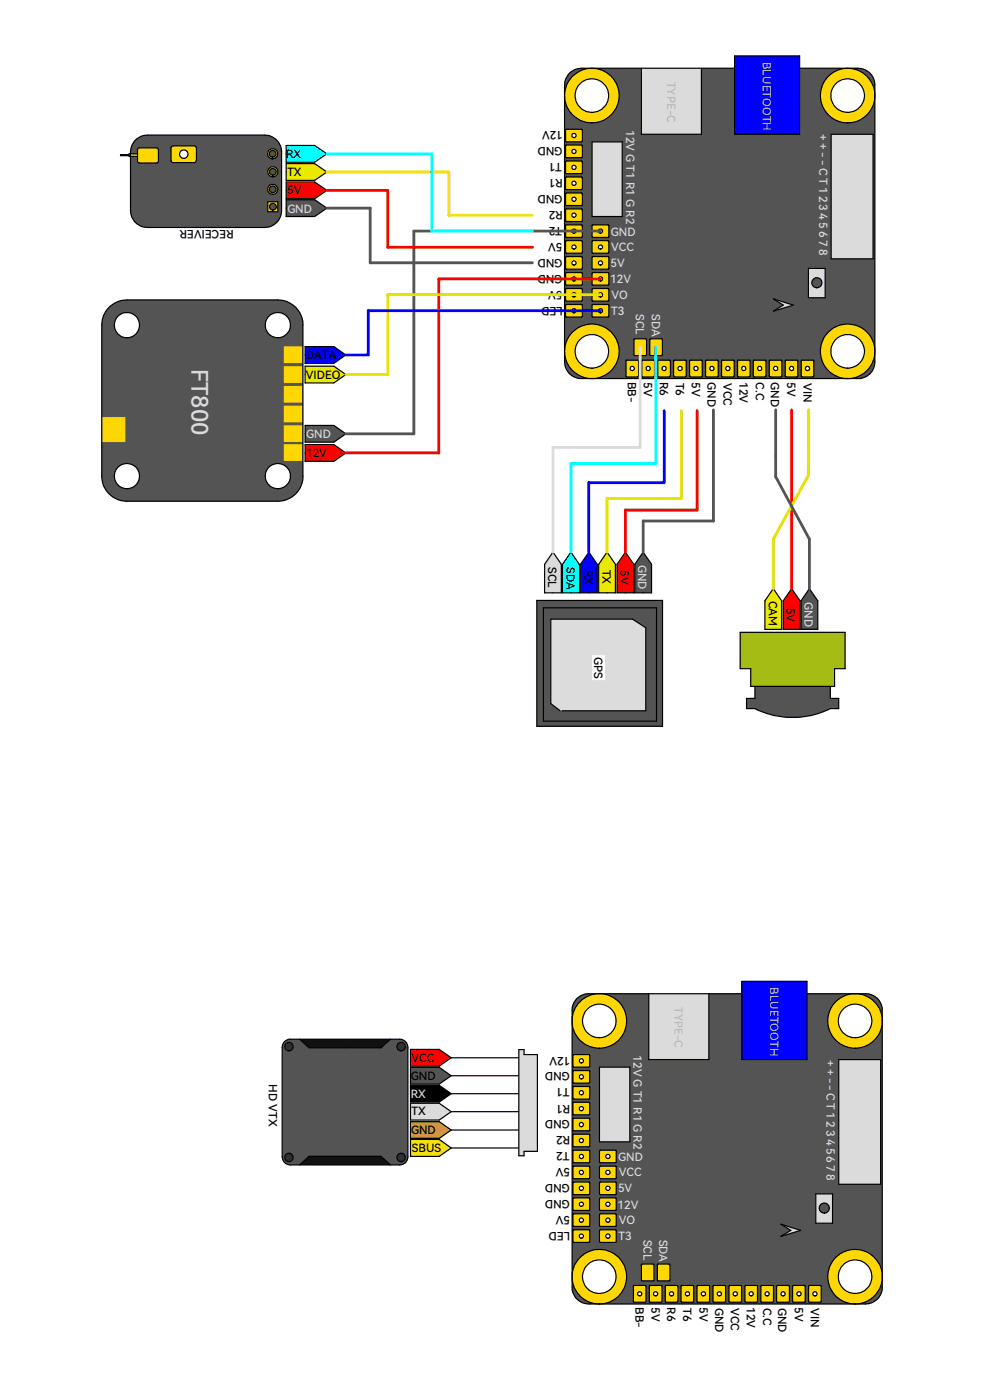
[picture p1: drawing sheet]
<svg xmlns="http://www.w3.org/2000/svg" width="210mm" height="297mm" viewBox="0 0 210 297" stroke-linecap="round" stroke-linejoin="round" font-family="sans-serif">
<path d="M119.8 20.3a5.8 5.8 0 0 0 11.5 0 5.8 5.8 0 0 0-11.5 0zM122 20.3a3.6 3.6 0 0 1 7.1 0 3.6 3.6 0 0 1-7.1 0zM119.8 74.5a5.8 5.8 0 0 0 11.5 0 5.8 5.8 0 0 0-11.5 0zM122 74.5a3.6 3.6 0 0 1 7.1 0 3.6 3.6 0 0 1-7.1 0zM174 74.5a5.8 5.8 0 0 0 11.6 0 5.8 5.8 0 0 0-11.6 0zM176.3 74.5a3.6 3.6 0 0 1 7.1 0 3.6 3.6 0 0 1-7.1 0zM174 20.3a5.8 5.8 0 0 0 11.6 0 5.8 5.8 0 0 0-11.6 0zM176.3 20.3a3.6 3.6 0 0 1 7.1 0 3.6 3.6 0 0 1-7.1 0zM120.1 34.2l-.1 .1v2.5h3.5v-2.5l-.1-.1zM121.3 35.5a.45 .45 0 0 1 .9 0 .45 .45 0 0 1-.9 0zM159.9 76.5v3.4h2.5l.1-3.4zM160.7 78.2a.45 .45 0 0 1 .9 0 .45 .45 0 0 1-.9 0zM134.6 71.9l-.1 3.5h2.5l.2-.1-.1-3.3zM138 71.9l-.2 .2 .1 3.3h2.6v-3.4zM120 27.5l.1 2.6h3.3l.1-.1-.1-2.6zM121.3 28.8a.46 .46 0 0 1 .9 0 .46 .46 0 0 1-.9 0zM120 58v2.4l.1 .1h3.3l.1-.1v-2.4l-.1-.2h-3.3zM121.3 59.2a.45 .45 0 0 1 .9 0 .45 .45 0 0 1-.9 0zM120 30.9l.1 2.5h3.4l-.1-2.6zM121.3 32.1a.45 .45 0 0 1 .9 0 .45 .45 0 0 1-.9 0zM125.6 61.3v2.5l.1 .1h3.3l.2-.1v-2.5l-.2-.1zM126.9 62.5a.45 .45 0 0 1 .9 0 .45 .45 0 0 1-.9 0zM120 61.3v2.5l.1 .1h3.3l.1-.1v-2.5l-.1-.1zM121.3 62.5a.45 .45 0 0 1 .9 0 .45 .45 0 0 1-.9 0zM120 37.7v2.4l.1 .1h3.3l.1-.1v-2.4l-.1-.2h-3.3zM121.3 38.9a.45 .45 0 0 1 .9 0 .45 .45 0 0 1-.9 0zM125.6 64.7v2.4l.1 .2h3.3l.2-.2v-2.4l-.2-.1zM126.9 65.9a.46 .46 0 0 1 .9 0 .46 .46 0 0 1-.9 0zM120 41v2.5l.1 .1h3.3l.1-.1v-2.4l-.1-.2zM121.3 42.3a.45 .45 0 0 1 .9 0 .45 .45 0 0 1-.9 0zM120 64.7v2.4l.1 .2h3.3l.1-.2v-2.4l-.1-.1zM121.3 65.9a.46 .46 0 0 1 .9 0 .46 .46 0 0 1-.9 0zM120 44.4v2.5l.1 .1h3.3l.1-.1v-2.5zM121.3 45.6a.46 .46 0 0 1 .9 0 .46 .46 0 0 1-.9 0zM125.6 47.8l.1 2.5 3.3 .1 .2-.2-.1-2.5zM126.9 49a.46 .46 0 0 1 .9 0 .46 .46 0 0 1-.9 0zM120 47.8l.1 2.5 3.3 .1 .1-.2-.1-2.5zM121.3 49a.46 .46 0 0 1 .9 0 .46 .46 0 0 1-.9 0zM125.7 51.1v2.6l3.5-.1-.1-2.5zM126.9 52.4a.45 .45 0 0 1 .9 0 .45 .45 0 0 1-.9 0zM120.1 51.1v2.6l3.4-.1-.1-2.5zM121.3 52.4a.45 .45 0 0 1 .9 0 .45 .45 0 0 1-.9 0zM125.7 54.4l-.1 .2 .1 2.5h3.4l.1-2.5-.2-.2zM126.9 55.8a.45 .45 0 0 1 .9 0 .45 .45 0 0 1-.9 0zM120.1 54.4l-.1 .2 .1 2.5h3.4v-2.5l-.1-.2zM121.3 55.8a.45 .45 0 0 1 .9 0 .45 .45 0 0 1-.9 0zM125.6 58v2.4l.1 .1h3.3l.2-.1v-2.4l-.2-.2h-3.3zM126.9 59.2a.45 .45 0 0 1 .9 0 .45 .45 0 0 1-.9 0zM136.2 76.5v3.4h2.6v-3.4zM137.1 78.2a.45 .45 0 0 1 .8 0 .45 .45 0 0 1-.8 0zM149.7 76.5v3.3l.2 .2 2.4-.1 .1-3.4zM150.6 78.2a.45 .45 0 0 1 .9 0 .45 .45 0 0 1-.9 0zM146.3 76.5v3.3l.2 .2 2.4-.1 .1-3.4zM147.2 78.2a.45 .45 0 0 1 .9 0 .45 .45 0 0 1-.9 0zM170.1 76.4l-.1 3.4 .1 .2 2.5-.1v-3.4zM170.9 78.2a.43 .43 0 0 1 .8 0 .43 .43 0 0 1-.8 0zM163.3 76.4l-.1 3.4 .2 .2 2.4-.1v-3.5zM164.1 78.2a.45 .45 0 0 1 .9 0 .45 .45 0 0 1-.9 0zM156.5 76.5v3.4h2.5l.1-3.4zM157.3 78.2a.45 .45 0 0 1 .9 0 .45 .45 0 0 1-.9 0zM143 76.4l-.1 3.4 .2 .2 2.4-.1 .1-3.4zM143.8 78.2a.45 .45 0 0 1 .9 0 .45 .45 0 0 1-.9 0zM139.6 76.4v3.5h2.6v-3.4zM140.4 78.2a.45 .45 0 0 1 .9 0 .45 .45 0 0 1-.9 0zM132.8 76.4v3.5h2.6v-3.4zM133.7 78.2a.45 .45 0 0 1 .9 0 .45 .45 0 0 1-.9 0zM166.7 76.4l-.1 3.4 .2 .2 2.4-.1v-3.4zM167.5 78.2a.45 .45 0 0 1 .9 0 .45 .45 0 0 1-.9 0zM153.1 76.4v3.5h2.6v-3.4zM154 78.2a.43 .43 0 0 1 .8 0 .43 .43 0 0 1-.8 0z" fill-rule="evenodd" fill="#ffd700"/>
<path d="M179.8 14.5a5.8 5.8 0 0 1 5.8 5.8v-2.3a3.5 3.5 0 0 0-3.6-3.5zM179.8 80.3h2.2a3.5 3.5 0 0 0 3.6-3.5v-2.3a5.7 5.7 0 0 1-5.8 5.8zM119.8 74.5v2.3a3.5 3.5 0 0 0 3.5 3.5h2.3a5.8 5.8 0 0 1-5.8-5.8zM120.9 15.5l-.5 .5a3.3 3.3 0 0 0-.6 2v56.5a5.8 5.8 0 0 1 5.7-5.8 5.8 5.8 0 0 1 5.8 5.8 5.8 5.8 0 0 1-5.7 5.8h54.2a5.8 5.8 0 0 1-5.7-5.8 5.8 5.8 0 0 1 5.7-5.7 5.8 5.8 0 0 1 5.8 5.7v-54.2a5.8 5.8 0 0 1-5.8 5.7 5.8 5.8 0 0 1-5.8-5.8 5.8 5.8 0 0 1 5.8-5.7h-10.2v14h-13.8v-14h-7v14h-12.7v-14h-13a3.2 3.2 0 0 0-2.2 1zM119.8 20.3a5.8 5.8 0 0 1 11.5 0 5.8 5.8 0 0 1-11.5 0zM120 27.5l3.4-.1 .1 2.6-.1 .1h-3.3zM120 30.9l.1-.1h3.3l.1 2.6h-3.4zM125.6 30.1h6.4v15.8h-6.4zM120 34.3l.1-.1h3.3l.1 .1v2.5h-3.5zM176.3 28.5h8.9v26.4h-8.9zM120 37.7l.1-.2h3.3l.1 .2v2.4l-.1 .1h-3.3l-.1-.1zM120 41.1l.1-.2h3.3l.1 .2v2.4l-.1 .1h-3.3l-.1-.1zM120 44.4h3.5v2.5l-.1 .1h-3.3l-.1-.1zM120 47.8l3.4-.1 .1 2.5-.1 .2-3.3-.1zM125.6 47.8l3.5-.1 .1 2.5-.2 .2-3.3-.1zM120 51.2l.1-.1h3.3l.1 2.5-3.4 .1zM125.6 51.2l.2-.1h3.3l.1 2.5-3.5 .1zM120 54.6l.1-.2h3.3l.1 .2v2.5h-3.4zM125.6 54.6l.1-.2h3.3l.2 .2-.1 2.5h-3.4zM120 58l.1-.2h3.3l.1 .2v2.4l-.1 .1h-3.3l-.1-.1zM125.6 58l.1-.2h3.3l.2 .2v2.4l-.2 .1h-3.3l-.1-.1zM171.5 56.9h3.5v6.3h-3.5zM120 61.3l.1-.1h3.3l.1 .1v2.5l-.1 .1h-3.3l-.1-.1zM125.6 61.3l.1-.1h3.3l.2 .1v2.5l-.2 .1h-3.3l-.1-.1zM164.1 63.4l4.2 1.3-4.2 1.3 2.1-1.3zM120 64.7l.1-.1h3.3l.1 .1v2.4l-.1 .2h-3.3l-.1-.2zM125.6 64.7l.1-.1h3.3l.2 .1v2.4l-.2 .2h-3.3l-.1-.2zM134.5 72h2.6l.1 3.3-.2 .1h-2.5zM137.9 72h2.6v3.4h-2.6zM146.3 76.5h2.7l-.1 3.4-2.4 .1-.2-.2zM170.1 76.4l2.5 .1v3.4l-2.5 .1-.1-.2zM132.8 76.4l2.6 .1v3.4h-2.6zM159.9 76.5h2.6l-.1 3.4h-2.5zM153.1 76.4l2.6 .1v3.4h-2.6zM163.2 76.5l2.6-.1v3.5l-2.4 .1-.2-.2zM136.2 76.5h2.6v3.4h-2.6zM139.6 76.4l2.6 .1v3.4h-2.6zM166.6 76.5h2.6v3.4l-2.4 .1-.2-.2zM143 76.4l2.6 .1-.1 3.4-2.4 .1-.2-.2zM149.7 76.5h2.7l-.1 3.4-2.4 .1-.2-.2zM156.5 76.5h2.6l-.1 3.4h-2.5z" fill-rule="evenodd" fill="#545454"/>
<path d="M119.8 18v58.8M185.6 18v58.8M123.3 80.3h58.7" fill="none" stroke="#000" stroke-width=".25"/>
<path d="M176.3 28.5v26.4h8.9v-26.4zM136.1 14.5v14h12.7v-14zM125.6 30.1v15.8h6.4v-15.8zM171.5 56.9v6.3h3.5v-6.3zM172.2 60a1.1 1.1 0 0 1 2.2 0 1.1 1.1 0 0 1-2.2 0zM164.1 63.4l2.1 1.3-2.1 1.3 4.2-1.3z" fill-rule="evenodd" fill="#dbdbdb"/>
<g fill="none" stroke="#000" stroke-width=".25">
<path d="M155.8 14.5h-32.5a3.6 3.6 0 0 0-3.5 3.5M169.6 14.5h12.4a3.5 3.5 0 0 1 3.6 3.5M176.3 28.5h8.9v26.4h-8.9zM171.5 56.9h3.5v6.3h-3.5zM119.8 76.8a3.5 3.5 0 0 0 3.5 3.5M185.6 76.8a3.5 3.5 0 0 1-3.6 3.5"/>
<circle cx="125.6" cy="20.3" r="3.6"/>
<circle cx="125.6" cy="20.3" r="5.8"/>
<circle cx="179.8" cy="20.3" r="5.8"/>
<circle cx="179.8" cy="20.3" r="3.6"/>
<circle cx="125.6" cy="74.5" r="3.6"/>
<circle cx="125.6" cy="74.5" r="5.8"/>
<circle cx="179.8" cy="74.5" r="5.8"/>
<circle cx="179.8" cy="74.6" r="3.6"/>
</g>
<circle cx="173.3" cy="60" r="1.07" fill="#545454"/>
<circle cx="173.3" cy="60" r="1.06" fill="none" stroke="#000" stroke-width=".25"/>
<path d="M155.8 11.9h13.8v16.6h-13.8z" fill-rule="evenodd" fill="#00f"/>
<g fill="none" stroke="#000" stroke-width=".25">
<path d="M136.1 14.5v14h12.7v-14M155.8 11.9h13.8v16.6h-13.8zM120 27.5l3.4-.1 .1 2.6-.1 .1h-3.3zM120 30.9l.1-.1h3.3l.1 2.6h-3.4zM120 34.3l.1-.1h3.3l.1 .1v2.5h-3.5zM120 37.7l.1-.2h3.3l.1 .2v2.4l-.1 .1h-3.3l-.1-.1zM125.6 30.1h6.4v15.8h-6.4zM120 41.1l.1-.2h3.3l.1 .2v2.4l-.1 .1h-3.3l-.1-.1zM120 47.8l3.4-.1 .1 2.5-.1 .2-3.3-.1zM120 51.2l.1-.1h3.3l.1 2.5-3.4 .1zM120 54.6l.1-.2h3.3l.1 .2v2.5h-3.4zM120 58l.1-.2h3.3l.1 .2v2.4l-.1 .1h-3.3l-.1-.1z"/>
<path d="M120 44.4h3.5v2.5l-.1 .1h-3.3l-.1-.1zM125.6 47.8l3.5-.1 .1 2.5-.2 .2-3.3-.1zM125.6 51.2l.2-.1h3.3l.1 2.5-3.5 .1zM125.6 54.6l.1-.2h3.3l.2 .2-.1 2.5h-3.4zM125.6 58l.1-.2h3.3l.2 .2v2.4l-.2 .1h-3.3l-.1-.1zM120 61.3l.1-.1h3.3l.1 .1v2.5l-.1 .1h-3.3l-.1-.1zM120 64.7l.1-.1h3.3l.1 .1v2.4l-.1 .2h-3.3l-.1-.2zM125.6 61.3l.1-.1h3.3l.2 .1v2.5l-.2 .1h-3.3l-.1-.1zM125.6 64.7l.1-.1h3.3l.2 .1v2.4l-.2 .2h-3.3l-.1-.2zM132.8 76.4l2.6 .1v3.4h-2.6zM134.5 72h2.6l.1 3.3-.2 .1h-2.5zM136.2 76.5h2.6v3.4h-2.6z"/>
<path d="M137.9 72h2.6v3.4h-2.6zM139.6 76.4l2.6 .1v3.4h-2.6zM143 76.4l2.6 .1-.1 3.4-2.4 .1-.2-.2zM146.3 76.5h2.7l-.1 3.4-2.4 .1-.2-.2zM149.7 76.5h2.7l-.1 3.4-2.4 .1-.2-.2zM153.1 76.4l2.6 .1v3.4h-2.6zM156.5 76.5h2.6l-.1 3.4h-2.5zM159.9 76.5h2.6l-.1 3.4h-2.5zM163.2 76.5l2.6-.1v3.5l-2.4 .1-.2-.2zM164.1 63.4l4.2 1.3-4.2 1.3 2.1-1.3zM166.6 76.5h2.6v3.4l-2.4 .1-.2-.2zM170.1 76.4l2.5 .1v3.4l-2.5 .1-.1-.2z"/>
<circle cx="121.8" cy="32.1" r=".43"/>
<circle cx="121.8" cy="35.5" r=".45"/>
<circle cx="121.8" cy="28.8" r=".45"/>
<circle cx="121.8" cy="38.9" r=".45"/>
<circle cx="121.8" cy="49" r=".45"/>
<circle cx="121.8" cy="59.2" r=".45"/>
<circle cx="121.8" cy="52.4" r=".43"/>
<circle cx="121.8" cy="55.8" r=".43"/>
<circle cx="121.8" cy="42.3" r=".45"/>
<circle cx="121.8" cy="45.7" r=".45"/>
<circle cx="127.4" cy="55.8" r=".43"/>
<circle cx="127.4" cy="49" r=".45"/>
<circle cx="127.4" cy="59.2" r=".45"/>
<circle cx="127.4" cy="52.4" r=".43"/>
<circle cx="121.8" cy="62.5" r=".45"/>
<circle cx="121.8" cy="65.9" r=".45"/>
<circle cx="127.4" cy="62.5" r=".45"/>
<circle cx="127.4" cy="65.9" r=".45"/>
<circle cx="134.1" cy="78.2" r=".45"/>
<circle cx="137.5" cy="78.2" r=".45"/>
<circle cx="140.9" cy="78.2" r=".45"/>
<circle cx="144.3" cy="78.2" r=".45"/>
<circle cx="147.6" cy="78.2" r=".46"/>
<circle cx="151" cy="78.2" r=".45"/>
<circle cx="154.4" cy="78.2" r=".45"/>
<circle cx="157.8" cy="78.2" r=".45"/>
<circle cx="161.2" cy="78.2" r=".45"/>
<circle cx="164.5" cy="78.2" r=".45"/>
<circle cx="167.9" cy="78.2" r=".45"/>
<circle cx="171.3" cy="78.2" r=".46"/>
</g>
<path d="M160.1 145.6h16v2.6h1.8v2.1h-1.8a18.1 18.1 0 0 1-16 0h-1.7v-2.1h1.7z" fill-rule="evenodd" fill="#545454"/>
<path d="M176.1 145.6v2.6h1.8v2.1h-1.8a18.1 18.1 0 0 1-16 0h-1.7" fill="none" stroke="#000" stroke-width=".25"/>
<path d="M157 134.2h22.3v7.7h-2.3v3.7h-17.7v-3.7h-2.3z" fill-rule="evenodd" fill="#a4bc13"/>
<path d="M157 134.2h22.3v7.7h-2.3v3.7h-17.7v-3.7h-2.3zM160.1 145.6v2.6h-1.7v2.1" fill="none" stroke="#000" stroke-width=".25"/>
<path d="M23.2 65.2l-.6 .7-.6 1-.4 1.8v32.3a5.3 5.3 0 0 0 5.3 5.3h32a5.3 5.3 0 0 0 5.4-5.3v-32a5.3 5.3 0 0 0-5.4-5.4l-32.6 .1a5.4 5.4 0 0 0-3.1 1.5zM56.3 69a2.67 2.67 0 0 1 5.3 0 2.67 2.67 0 0 1-5.3 0zM24.3 69a2.67 2.67 0 0 1 5.3 0 2.67 2.67 0 0 1-5.3 0zM56.3 101a2.67 2.67 0 0 1 5.3 0 2.67 2.67 0 0 1-5.3 0zM24.3 101a2.67 2.67 0 0 1 5.3 0 2.67 2.67 0 0 1-5.3 0z" fill-rule="evenodd" fill="#545454"/>
<path d="M64.3 69v32M26.9 106.3h32" fill="none" stroke="#000" stroke-width=".25"/>
<path d="M21.6 88.5v5.3h5v-5.3zM60.2 94.2v3.6h3.9v-3.6zM60.2 90.2v3.6h3.9v-3.6zM60.2 86v3.6h3.9v-3.6zM60.2 81.9v3.5h3.9v-3.5zM60.2 77.7v3.5h3.9v-3.5zM60.2 73.5v3.5h3.9v-3.5z" fill-rule="evenodd" fill="#ffd700"/>
<g fill="none" stroke="#000" stroke-width=".25">
<path d="M64.3 69a5.3 5.3 0 0 0-5.4-5.4h-32a5.3 5.3 0 0 0-5.3 5.4v32a5.3 5.3 0 0 0 5.3 5.3M64.3 101a5.3 5.3 0 0 1-5.4 5.3"/>
<circle cx="26.9" cy="69" r="2.67"/>
<circle cx="59" cy="69" r="2.67"/>
<circle cx="26.9" cy="101" r="2.67"/>
<circle cx="59" cy="101" r="2.67"/>
</g>
<path d="M28.8 29.6l-.4 .6a4.2 4.2 0 0 0-.7 2.4h1.5v-.9l.3-.3h3.7l.3 .1 .1 .3v2.3l-.1 .4-.3 .1h-3.7l-.3-.3v-1.1h-1.5v11.5a3.6 3.6 0 0 0 3.6 3.6h24.9a3.6 3.6 0 0 0 3.5-3.6v-12.5a3.6 3.6 0 0 0-3.5-3.5h-25.2a3.2 3.2 0 0 0-2.2 .9zM56.8 32.6a1.07 1.07 0 0 1 2.1 0 1.07 1.07 0 0 1-2.1 0zM36.3 31.2l.4-.3 4.7 .1 .3 .4-.1 2.9-.3 .2-4.8-.1-.2-.4zM56.8 36.4a1.1 1.1 0 0 1 2.2 0 1.1 1.1 0 0 1-2.2 0zM56.8 40.2a1.07 1.07 0 0 1 2.1 0 1.07 1.07 0 0 1-2.1 0zM56.8 42.8h2.1v2.1h-2.1z" fill-rule="evenodd" fill="#545454"/>
<path d="M59.7 32.2v12.5M31.3 48.3h24.9" fill="none" stroke="#000" stroke-width=".25"/>
<path d="M36.5 31l-.2 .4v2.6l.2 .4 4.8 .1 .3-.2 .1-2.9-.3-.4zM38.1 32.7a.9 .9 0 0 1 1.8 0 .9 .9 0 0 1-1.8 0zM27.4 32.6v.6h1.8v1.1l.3 .3h3.7l.4-.3v-2.5l-.1-.3-.3-.1h-3.7l-.3 .3v.9zM56.8 42.8v2.1h2.1v-2.1zM57.2 43.9a.72 .72 0 0 1 1.4 0 .72 .72 0 0 1-1.4 0zM56.8 36.4a1.07 1.07 0 0 0 2.1 0 1.07 1.07 0 0 0-2.1 0zM57.2 36.4a.72 .72 0 0 1 1.4 0 .72 .72 0 0 1-1.4 0zM56.8 32.6a1.07 1.07 0 0 0 2.1 0 1.07 1.07 0 0 0-2.1 0zM57.1 32.6a.71 .71 0 0 1 1.4 0 .71 .71 0 0 1-1.4 0zM56.8 40.2a1.08 1.08 0 0 0 2.1 0 1.08 1.08 0 0 0-2.1 0zM57.1 40.2a.75 .75 0 0 1 1.5 0 .75 .75 0 0 1-1.5 0z" fill-rule="evenodd" fill="#ffd700"/>
<path d="M59.7 32.2a3.6 3.6 0 0 0-3.5-3.5h-24.9a3.6 3.6 0 0 0-3.6 3.5v12.5a3.6 3.6 0 0 0 3.6 3.6M59.7 44.7a3.6 3.6 0 0 1-3.5 3.6" fill="none" stroke="#000" stroke-width=".25"/>
<path d="M57.1 32.6a.7 .7 0 0 0 1.4 0 .7 .7 0 0 0-1.4 0zM57.1 40.2a.75 .75 0 0 0 1.5 0 .75 .75 0 0 0-1.5 0zM57.2 36.5a.71 .71 0 0 0 1.4 0 .71 .71 0 0 0-1.4 0zM57.2 43.9a.71 .71 0 0 0 1.4 0 .71 .71 0 0 0-1.4 0zM25.6 32.8v.2h1.8v-.2z" fill-rule="evenodd" fill="#545454"/>
<g fill="none" stroke="#000" stroke-width=".25">
<path d="M27.4 32.8h-1.8v.2h1.8M29.2 32.6h-1.8v.6h1.8M29.2 31.6l.3-.2h3.7l.3 .1 .1 .3v2.3l-.1 .4-.3 .1-3.9-.1-.1-.2zM36.3 31.2l.4-.3 4.7 .1 .3 .4-.1 2.9-.3 .2-4.8-.1-.2-.4zM56.8 42.8h2.1v2.1h-2.1z"/>
<circle cx="39" cy="32.7" r=".89"/>
<circle cx="57.8" cy="32.6" r=".69"/>
<circle cx="57.8" cy="32.6" r="1.08"/>
<circle cx="57.9" cy="36.4" r="1.08"/>
<circle cx="57.9" cy="36.4" r=".72"/>
<circle cx="57.9" cy="40.2" r="1.06"/>
<circle cx="57.9" cy="40.2" r=".71"/>
<circle cx="57.9" cy="43.9" r=".72"/>
</g>
<path d="M121.4 216.6a5.8 5.8 0 0 0 11.5 0 5.8 5.8 0 0 0-11.5 0zM123.6 216.6a3.5 3.5 0 0 1 7.1 0 3.5 3.5 0 0 1-7.1 0zM121.4 270.8a5.8 5.8 0 0 0 11.5 0 5.8 5.8 0 0 0-11.5 0zM123.6 270.8a3.6 3.6 0 0 1 7.1 0 3.6 3.6 0 0 1-7.1 0zM175.6 270.9a5.8 5.8 0 0 0 11.6 0 5.8 5.8 0 0 0-11.6 0zM177.8 270.8a3.6 3.6 0 0 1 7.2 0 3.6 3.6 0 0 1-7.2 0zM175.6 216.6a5.8 5.8 0 0 0 11.6 0 5.8 5.8 0 0 0-11.6 0zM177.8 216.6a3.6 3.6 0 0 1 7.1 0 3.6 3.6 0 0 1-7.1 0zM121.6 230.5v2.6h3.5v-2.6zM122.9 231.8a.45 .45 0 0 1 .9 0 .45 .45 0 0 1-.9 0zM161.5 272.8l-.1 3.4 2.6 .1 .1-.2-.1-3.3zM162.3 274.5a.45 .45 0 0 1 .9 0 .45 .45 0 0 1-.9 0zM136.1 268.2v3.5h2.5l.1-.1v-3.3l-.1-.1zM139.5 268.2l-.1 3.5h2.6l.1-.1v-3.3zM121.7 223.7l-.2 .2v2.3l.2 .2 3.4-.1-.1-2.6zM122.9 225.1a.45 .45 0 0 1 .9 0 .45 .45 0 0 1-.9 0zM121.6 254.2v2.6h3.5v-2.6zM122.9 255.5a.45 .45 0 0 1 .9 0 .45 .45 0 0 1-.9 0zM121.6 227.2l-.1 2.4 .2 .2 3.4-.1v-2.6zM122.9 228.4a.45 .45 0 0 1 .9 0 .45 .45 0 0 1-.9 0zM127.2 257.6l.1 2.6 3.4-.1v-2.5zM128.5 258.9a.45 .45 0 0 1 .9 0 .45 .45 0 0 1-.9 0zM121.6 257.6v2.6l3.5-.1-.1-2.6zM122.9 258.9a.45 .45 0 0 1 .9 0 .45 .45 0 0 1-.9 0zM121.6 233.9v2.6h3.5v-2.6zM122.9 235.2a.45 .45 0 0 1 .9 0 .45 .45 0 0 1-.9 0zM127.3 260.9l-.1 2.5 .1 .2 3.4-.1v-2.6zM128.5 262.2a.45 .45 0 0 1 .9 0 .45 .45 0 0 1-.9 0zM121.6 237.3v2.6h3.5l-.1-2.7zM122.9 238.6a.45 .45 0 0 1 .9 0 .45 .45 0 0 1-.9 0zM121.6 260.9l-.1 2.5 .2 .2 3.4-.1-.1-2.6zM122.9 262.2a.45 .45 0 0 1 .9 0 .45 .45 0 0 1-.9 0zM121.6 240.7l-.1 2.4 .2 .2 3.4-.1-.1-2.6zM122.9 242a.45 .45 0 0 1 .9 0 .45 .45 0 0 1-.9 0zM127.3 244l-.1 .2v2.3l.1 .2 3.4-.1v-2.5zM128.5 245.3a.45 .45 0 0 1 .9 0 .45 .45 0 0 1-.9 0zM121.7 244l-.2 .2v2.3l.2 .2 3.4-.1-.1-2.6zM122.9 245.3a.45 .45 0 0 1 .9 0 .45 .45 0 0 1-.9 0zM127.2 247.4v2.5l.1 .2 3.4-.1v-2.6zM128.5 248.7a.45 .45 0 0 1 .9 0 .45 .45 0 0 1-.9 0zM121.6 247.4l-.1 2.5 .2 .2 3.4-.1v-2.6zM122.9 248.7a.45 .45 0 0 1 .9 0 .45 .45 0 0 1-.9 0zM127.2 250.8l.1 2.6h3.4v-2.6zM128.5 252.1a.45 .45 0 0 1 .9 0 .45 .45 0 0 1-.9 0zM121.6 250.8v2.6h3.5v-2.6zM122.9 252.1a.45 .45 0 0 1 .9 0 .45 .45 0 0 1-.9 0zM127.2 254.2l.1 2.6h3.4v-2.6zM128.5 255.5a.45 .45 0 0 1 .9 0 .45 .45 0 0 1-.9 0zM137.8 272.8v3.4l2.5 .1 .1-.2v-3.3l-.1-.1zM138.7 274.5a.43 .43 0 0 1 .8 0 .43 .43 0 0 1-.8 0zM151.4 272.7l-.1 .1v3.3l.1 .2h2.4l.1-.2v-3.3l-.1-.1zM152.2 274.5a.43 .43 0 0 1 .8 0 .43 .43 0 0 1-.8 0zM148 272.7l-.1 .1v3.3l.1 .2 2.5-.1v-3.4zM148.8 274.5a.43 .43 0 0 1 .8 0 .43 .43 0 0 1-.8 0zM171.7 272.7l-.2 .1v3.3l.2 .2h2.4l.1-.2v-3.3l-.1-.1zM172.4 274.5a.45 .45 0 0 1 .9 0 .45 .45 0 0 1-.9 0zM164.9 272.7l-.1 .2v3.3l2.5 .1 .2-.2-.1-3.3zM165.7 274.5a.45 .45 0 0 1 .9 0 .45 .45 0 0 1-.9 0zM158.2 272.7l-.2 .1v3.3l.2 .2h2.4l.1-.2v-3.3l-.1-.1zM158.9 274.5a.45 .45 0 0 1 .9 0 .45 .45 0 0 1-.9 0zM144.6 272.7l-.1 .2v3.3l2.6 .1 .1-3.5zM145.4 274.5a.45 .45 0 0 1 .9 0 .45 .45 0 0 1-.9 0zM141.2 272.7l-.1 3.5 2.6 .1 .1-.2v-3.3zM142 274.5a.45 .45 0 0 1 .9 0 .45 .45 0 0 1-.9 0zM134.4 272.8v3.3l.1 .2h2.4l.1-.2v-3.3l-.1-.1h-2.4zM135.3 274.5a.43 .43 0 0 1 .8 0 .43 .43 0 0 1-.8 0zM168.3 272.7l-.2 .2 .1 3.3h2.6v-3.4zM169.1 274.5a.45 .45 0 0 1 .8 0 .45 .45 0 0 1-.8 0zM154.6 272.8v3.3l.2 .2h2.4l.1-.2v-3.3l-.1-.1h-2.4zM155.5 274.5a.45 .45 0 0 1 .9 0 .45 .45 0 0 1-.9 0z" fill-rule="evenodd" fill="#ffd700"/>
<path d="M181.4 210.8a5.7 5.7 0 0 1 5.8 5.8v-2.2a3.5 3.5 0 0 0-3.6-3.6zM187.2 270.8a5.8 5.8 0 0 1-5.8 5.8h2.2a3.5 3.5 0 0 0 3.6-3.5zM122.5 211.8l-.7 .9-.4 1.2v56.9a5.8 5.8 0 0 1 5.8-5.7 5.8 5.8 0 0 1 5.7 5.8 5.8 5.8 0 0 1-5.8 5.7h54.3a5.8 5.8 0 0 1-5.8-5.7 5.8 5.8 0 0 1 5.8-5.8 5.8 5.8 0 0 1 5.8 5.7v-54.2a5.8 5.8 0 0 1-5.8 5.8 5.8 5.8 0 0 1-5.8-5.8 5.8 5.8 0 0 1 5.8-5.8h-10.2v14h-13.8v-14h-7v14h-12.8v-14h-12.9l-1.4 .4zM121.4 216.6a5.8 5.8 0 0 1 11.5 0 5.8 5.8 0 0 1-11.5 0zM121.6 223.8l3.4-.1 .1 2.6-3.4 .1-.2-.2zM121.6 227.2l3.5-.1v2.6l-3.4 .1-.2-.2zM127.2 226.4h6.4v15.8h-6.4zM121.6 230.5h3.5v2.6h-3.5zM177.9 224.8h8.9v26.4h-8.9zM121.6 233.9h3.5v2.6h-3.5zM121.6 237.3l3.4-.1 .1 2.7h-3.5zM121.6 240.7l3.4-.1 .1 2.6-3.4 .1-.2-.2zM121.6 244.1l3.4-.1 .1 2.6-3.4 .1-.2-.2zM127.2 244.1h3.5v2.5l-3.4 .1-.1-.2zM121.6 247.4h3.5v2.6l-3.4 .1-.2-.2zM127.2 247.4h3.5v2.6l-3.4 .1-.1-.2zM121.6 250.8h3.5v2.6h-3.5zM127.2 250.8h3.5v2.6h-3.4zM121.6 254.2h3.5v2.6h-3.5zM127.2 254.2h3.5v2.6h-3.4zM173.1 253.3h3.5v6.2h-3.5zM121.6 257.6l3.4-.1 .1 2.6-3.5 .1zM127.2 257.6h3.5v2.5l-3.4 .1zM165.7 259.7l4.1 1.3-4.1 1.3 2.1-1.3zM121.6 260.9h3.4l.1 2.6-3.4 .1-.2-.2zM127.3 260.9h3.4v2.6l-3.4 .1-.1-.2zM136.1 268.2h2.5l.1 .1v3.3l-.1 .1h-2.5zM139.4 268.3h2.7v3.3l-.1 .1h-2.6zM148 272.7l2.5 .1v3.4l-2.5 .1-.1-.2v-3.3zM171.5 272.8l.2-.1h2.4l.1 .1v3.3l-.1 .2h-2.4l-.2-.2zM134.4 272.8l.1-.1h2.4l.1 .1v3.3l-.1 .2h-2.4l-.1-.2zM161.5 272.8h2.5l.1 3.3-.1 .2-2.6-.1zM154.6 272.8l.2-.1h2.4l.1 .1v3.3l-.1 .2h-2.4l-.2-.2zM164.8 272.8h2.6l.1 3.3-.2 .2-2.5-.1zM137.8 272.8l2.5-.1 .1 .1v3.3l-.1 .2-2.5-.1zM141.2 272.8h2.6v3.3l-.1 .2-2.6-.1zM168.3 272.7l2.5 .1v3.4h-2.6l-.1-3.3zM144.6 272.7l2.6 .1-.1 3.5-2.6-.1v-3.3zM151.4 272.7h2.4l.1 .1v3.3l-.1 .2h-2.4l-.1-.2v-3.3zM158 272.8l.2-.1h2.4l.1 .1v3.3l-.1 .2h-2.4l-.2-.2zM121.4 270.8v2.3a3.5 3.5 0 0 0 3.5 3.5h2.2a5.8 5.8 0 0 1-5.7-5.8z" fill-rule="evenodd" fill="#545454"/>
<path d="M121.4 214.4v58.7M187.2 214.4v58.7M124.9 276.6h58.7" fill="none" stroke="#000" stroke-width=".25"/>
<path d="M177.9 224.8v26.4h8.9v-26.4zM137.6 210.8v14h12.8v-14zM127.2 226.4v15.8h6.4v-15.8zM173.1 253.3v6.2h3.5v-6.2zM173.8 256.3a1.05 1.05 0 0 1 2.1 0 1.05 1.05 0 0 1-2.1 0zM165.7 259.7l2.1 1.3-2.1 1.3 4.1-1.3z" fill-rule="evenodd" fill="#dbdbdb"/>
<g fill="none" stroke="#000" stroke-width=".25">
<path d="M157.4 210.8h-32.5a3.5 3.5 0 0 0-3.5 3.6M171.2 210.8h12.4a3.5 3.5 0 0 1 3.6 3.6M177.9 224.8h8.9v26.4h-8.9zM173.1 253.3h3.5v6.2h-3.5zM121.4 273.1a3.5 3.5 0 0 0 3.5 3.5M187.2 273.1a3.5 3.5 0 0 1-3.6 3.5"/>
<circle cx="127.1" cy="216.6" r="5.8"/>
<circle cx="127.1" cy="216.6" r="3.6"/>
<circle cx="181.4" cy="216.6" r="3.6"/>
<circle cx="181.4" cy="216.6" r="5.8"/>
<circle cx="127.1" cy="270.8" r="3.6"/>
<circle cx="127.1" cy="270.9" r="5.8"/>
<circle cx="181.4" cy="270.8" r="3.6"/>
<circle cx="181.4" cy="270.9" r="5.8"/>
</g>
<circle cx="174.8" cy="256.3" r="1.06" fill="#545454"/>
<circle cx="174.9" cy="256.3" r="1.06" fill="none" stroke="#000" stroke-width=".25"/>
<path d="M157.4 208.2h13.8v16.6h-13.8z" fill-rule="evenodd" fill="#00f"/>
<g fill="none" stroke="#000" stroke-width=".25">
<path d="M137.6 210.8v14h12.8v-14M157.4 208.2h13.8v16.6h-13.8zM121.6 223.8l3.4-.1 .1 2.6-3.4 .1-.2-.2zM121.6 227.2l3.5-.1v2.6l-3.4 .1-.2-.2zM121.6 230.5h3.5v2.6h-3.5zM121.6 233.9h3.5v2.6h-3.5zM121.6 237.3l3.4-.1 .1 2.7h-3.5zM127.2 226.4h6.4v15.8h-6.4zM121.6 244.1l3.4-.1 .1 2.6-3.4 .1-.2-.2zM121.6 247.4h3.5v2.6l-3.4 .1-.2-.2zM121.6 250.8h3.5v2.6h-3.5zM121.6 254.2h3.5v2.6h-3.5z"/>
<path d="M121.6 257.6l3.4-.1 .1 2.6-3.5 .1zM121.6 240.7l3.4-.1 .1 2.6-3.4 .1-.2-.2zM127.2 244.1h3.5v2.5l-3.4 .1-.1-.2zM127.2 247.4h3.5v2.6l-3.4 .1-.1-.2zM127.2 250.8h3.5v2.6h-3.4zM127.2 254.2h3.5v2.6h-3.4zM127.2 257.6h3.5v2.5l-3.4 .1zM165.7 259.7l4.1 1.3-4.1 1.3 2.1-1.3zM121.6 260.9h3.4l.1 2.6-3.4 .1-.2-.2zM127.3 260.9h3.4v2.6l-3.4 .1-.1-.2zM134.4 272.8l.1-.1h2.4l.1 .1v3.3l-.1 .2h-2.4l-.1-.2zM136.1 268.2h2.5l.1 .1v3.3l-.1 .1h-2.5z"/>
<path d="M137.8 272.8l2.5-.1 .1 .1v3.3l-.1 .2-2.5-.1zM139.4 268.3h2.7v3.3l-.1 .1h-2.6zM141.2 272.8h2.6v3.3l-.1 .2-2.6-.1zM144.6 272.7l2.6 .1-.1 3.5-2.6-.1v-3.3zM148 272.7l2.5 .1v3.4l-2.5 .1-.1-.2v-3.3zM151.4 272.7h2.4l.1 .1v3.3l-.1 .2h-2.4l-.1-.2v-3.3zM154.6 272.8l.2-.1h2.4l.1 .1v3.3l-.1 .2h-2.4l-.2-.2zM158 272.8l.2-.1h2.4l.1 .1v3.3l-.1 .2h-2.4l-.2-.2zM161.5 272.8h2.5l.1 3.3-.1 .2-2.6-.1zM164.8 272.8h2.6l.1 3.3-.2 .2-2.5-.1zM168.3 272.7l2.5 .1v3.4h-2.6l-.1-3.3zM171.5 272.8l.2-.1h2.4l.1 .1v3.3l-.1 .2h-2.4l-.2-.2z"/>
<circle cx="123.3" cy="235.2" r=".43"/>
<circle cx="123.3" cy="225.1" r=".45"/>
<circle cx="123.3" cy="228.5" r=".45"/>
<circle cx="123.3" cy="231.8" r=".45"/>
<circle cx="123.3" cy="238.6" r=".45"/>
<circle cx="123.3" cy="242" r=".45"/>
<circle cx="123.3" cy="245.3" r=".45"/>
<circle cx="123.3" cy="248.7" r=".45"/>
<circle cx="123.3" cy="252.1" r=".45"/>
<circle cx="123.3" cy="258.9" r=".43"/>
<circle cx="123.3" cy="255.5" r=".43"/>
<circle cx="128.9" cy="258.9" r=".43"/>
<circle cx="128.9" cy="252.1" r=".45"/>
<circle cx="128.9" cy="255.5" r=".43"/>
<circle cx="128.9" cy="245.3" r=".45"/>
<circle cx="128.9" cy="248.7" r=".45"/>
<circle cx="123.3" cy="262.2" r=".45"/>
<circle cx="128.9" cy="262.2" r=".45"/>
<circle cx="135.7" cy="274.5" r=".43"/>
<circle cx="139.1" cy="274.5" r=".43"/>
<circle cx="142.5" cy="274.5" r=".43"/>
<circle cx="145.8" cy="274.5" r=".43"/>
<circle cx="149.2" cy="274.5" r=".43"/>
<circle cx="152.6" cy="274.5" r=".43"/>
<circle cx="156" cy="274.5" r=".45"/>
<circle cx="159.3" cy="274.5" r=".43"/>
<circle cx="162.7" cy="274.5" r=".43"/>
<circle cx="166.1" cy="274.5" r=".43"/>
<circle cx="169.5" cy="274.5" r=".43"/>
<circle cx="172.9" cy="274.5" r=".43"/>
</g>
<path d="M60.5 220.9l-.3 .3-.3 .9v23.3a1.74 1.74 0 0 0 1.7 1.7h1.9l2.1-1.8h15.2l2 1.8h2a1.74 1.74 0 0 0 1.7-1.7v-23.2a1.74 1.74 0 0 0-1.7-1.7h-2l-2 1.8h-15.2l-2.1-1.8h-2.2zM60.4 222a.9 .9 0 0 1 1.8 0 .9 .9 0 0 1-1.8 0zM84.2 222a.9 .9 0 0 1 1.8 0 .9 .9 0 0 1-1.8 0zM60.4 245.6a.9 .9 0 0 1 1.8 0 .9 .9 0 0 1-1.8 0zM84.2 245.6a.9 .9 0 0 1 1.8 0 .9 .9 0 0 1-1.8 0z" fill-rule="evenodd" fill="#545454"/>
<path d="M86.5 222.2v23.2" fill="none" stroke="#000" stroke-width=".25"/>
<path d="M63.5 247.1h19.3l-2-1.8h-15.2zM63.5 220.5l2.1 1.8h15.2l2-1.8zM84.2 245.6a.9 .9 0 0 0 1.8 0 .9 .9 0 0 0-1.8 0zM60.4 245.6a.9 .9 0 0 0 1.8 0 .9 .9 0 0 0-1.8 0zM60.4 222a.9 .9 0 0 0 1.8 0 .9 .9 0 0 0-1.8 0zM84.2 222a.9 .9 0 0 0 1.8 0 .9 .9 0 0 0-1.8 0z" fill-rule="evenodd" fill="#2c3039"/>
<path d="M63.5 220.5l2.1 1.8h15.2l2-1.8zM63.5 247.1h19.3l-2-1.8h-15.2z" fill-rule="evenodd" fill="#111"/>
<g fill="none" stroke="#000" stroke-width=".25">
<path d="M63.5 220.5l2.1 1.8h15.2l2-1.8M86.5 222.2a1.74 1.74 0 0 0-1.7-1.7h-23.2a1.74 1.74 0 0 0-1.7 1.8v23.1a1.74 1.74 0 0 0 1.7 1.7h23.2a1.74 1.74 0 0 0 1.7-1.7M63.5 247.1l2.1-1.8h15.2l2 1.8"/>
<circle cx="61.3" cy="222" r=".88"/>
<circle cx="85.1" cy="222" r=".88"/>
<circle cx="61.3" cy="245.6" r=".89"/>
<circle cx="85.1" cy="245.6" r=".89"/>
</g>
<path d="M60.7 42.4h6.1l2.5 1.8-2.5 1.7h-6.1z" fill-rule="evenodd" fill="#545454"/>
<path d="M60.7 42.4h6.1l2.5 1.8-2.5 1.7h-6.1z" fill="none" stroke="#000" stroke-width=".25"/>
<path d="M60.7 38.6h6.1l2.5 1.8-2.5 1.8h-6.1z" fill-rule="evenodd" fill="#f00"/>
<path d="M60.7 38.6h6.1l2.5 1.8-2.5 1.8h-6.1z" fill="none" stroke="#000" stroke-width=".25"/>
<path d="M60.7 34.7h6.1l2.5 1.8-2.5 1.8h-6.1z" fill-rule="evenodd" fill="#eaea00"/>
<path d="M60.7 34.7h6.1l2.5 1.8-2.5 1.8h-6.1z" fill="none" stroke="#000" stroke-width=".25"/>
<path d="M60.7 30.9h6.1l2.5 1.7-2.5 1.8h-6.1z" fill-rule="evenodd" fill="#0ff"/>
<path d="M60.7 30.9h6.1l2.5 1.7-2.5 1.8h-6.1z" fill="none" stroke="#000" stroke-width=".25"/>
<path d="M64.7 94.3h6.1l2.6 1.8-2.6 1.8h-6.1z" fill-rule="evenodd" fill="#f00"/>
<path d="M64.7 94.3h6.1l2.6 1.8-2.6 1.8h-6.1z" fill="none" stroke="#000" stroke-width=".25"/>
<path d="M64.7 90.3h6.1l2.6 1.7-2.6 1.8h-6.1z" fill-rule="evenodd" fill="#545454"/>
<path d="M64.7 90.3h6.1l2.6 1.7-2.6 1.8h-6.1z" fill="none" stroke="#000" stroke-width=".25"/>
<path d="M64.7 77.7h6.1l2.6 1.8-2.6 1.7h-6.1z" fill-rule="evenodd" fill="#eaea00"/>
<path d="M64.7 77.7h6.1l2.6 1.8-2.6 1.7h-6.1z" fill="none" stroke="#000" stroke-width=".25"/>
<path d="M64.7 73.5h6.1l2.6 1.8-2.6 1.8h-6.1z" fill-rule="evenodd" fill="#00f"/>
<path d="M64.7 73.5h6.1l2.6 1.8-2.6 1.8h-6.1z" fill="none" stroke="#000" stroke-width=".25"/>
<path d="M113.9 127.4v26.7h26.6v-26.7zM115.3 128.9h24v24.1h-24z" fill-rule="evenodd" fill="#545454"/>
<path d="M113.9 127.4h26.6v26.7h-26.6z" fill="none" stroke="#000" stroke-width=".25"/>
<path d="M115.3 128.9v24.1h24v-24.1zM116.8 131.4h17.4l2.8 1.8v17.6h-18.2l-2-1.5z" fill-rule="evenodd" fill="#545454"/>
<path d="M115.3 128.9h24v24.1h-24z" fill="none" stroke="#000" stroke-width=".25"/>
<path d="M116.8 131.4v17.9l2 1.5h18.2v-17.6l-2.8-1.8zM125.6 139h2.8v5.3h-2.8z" fill-rule="evenodd" fill="#dcdcdc"/>
<path d="M118.8 150.8l-2-1.5v-17.9h17.4l2.8 1.8v17.6h-17.8" fill="none" stroke="#000" stroke-width=".25"/>
<path d="M136.4 117.1l1.8 2.6v6.1h-3.5v-6.1z" fill-rule="evenodd" fill="#545454"/>
<path d="M136.4 117.1l1.8 2.6v6.1h-3.5v-6.1z" fill="none" stroke="#000" stroke-width=".25"/>
<path d="M132.7 117.1l1.8 2.6v6.1h-3.6v-6.1z" fill-rule="evenodd" fill="#f00"/>
<path d="M132.7 117.1l1.8 2.6v6.1h-3.6v-6.1z" fill="none" stroke="#000" stroke-width=".25"/>
<path d="M128.8 117.1l1.8 2.6v6.1h-3.6v-6.1z" fill-rule="evenodd" fill="#eaea00"/>
<path d="M128.8 117.1l1.8 2.6v6.1h-3.6v-6.1z" fill="none" stroke="#000" stroke-width=".25"/>
<path d="M124.9 117.1l1.8 2.6v6.1h-3.6v-6.1z" fill-rule="evenodd" fill="#00f"/>
<path d="M124.9 117.1l1.8 2.6v6.1h-3.6v-6.1z" fill="none" stroke="#000" stroke-width=".25"/>
<path d="M121.1 117.1l1.8 2.6v6.1h-3.6v-6.1z" fill-rule="evenodd" fill="#0ff"/>
<path d="M121.1 117.1l1.8 2.6v6.1h-3.6v-6.1z" fill="none" stroke="#000" stroke-width=".25"/>
<path d="M117.3 117.1l1.8 2.6v6.1h-3.6v-6.1z" fill-rule="evenodd" fill="#dbdbdb"/>
<path d="M117.3 117.1l1.8 2.6v6.1h-3.6v-6.1z" fill="none" stroke="#000" stroke-width=".25"/>
<path d="M171.7 124.9l1.8 2.6v6h-3.6v-6z" fill-rule="evenodd" fill="#545454"/>
<path d="M171.7 124.9l1.8 2.6v6h-3.6v-6z" fill="none" stroke="#000" stroke-width=".25"/>
<path d="M167.9 124.9l1.8 2.6v6h-3.5v-6z" fill-rule="evenodd" fill="#f00"/>
<path d="M167.9 124.9l1.8 2.6v6h-3.5v-6z" fill="none" stroke="#000" stroke-width=".25"/>
<path d="M164 124.9l1.8 2.6v6h-3.5v-6z" fill-rule="evenodd" fill="#eaea00"/>
<path d="M164 124.9l1.8 2.6v6h-3.5v-6z" fill="none" stroke="#000" stroke-width=".25"/>
<path d="M87.1 241.7h6.1l2.5 1.8-2.5 1.8h-6.1z" fill-rule="evenodd" fill="#fae017"/>
<path d="M87.1 241.7h6.1l2.5 1.8-2.5 1.8h-6.1z" fill="none" stroke="#000" stroke-width=".25"/>
<path d="M87.1 238h6.1l2.5 1.7-2.5 1.8h-6.1z" fill-rule="evenodd" fill="#bd854f"/>
<path d="M87.1 238h6.1l2.5 1.7-2.5 1.8h-6.1z" fill="none" stroke="#000" stroke-width=".25"/>
<path d="M87.1 234.1h6.1l2.5 1.7-2.5 1.8h-6.1z" fill-rule="evenodd" fill="#dbdbdb"/>
<path d="M87.1 230.3h6.1l2.5 1.7-2.5 1.8h-6.1zM87.1 234.1h6.1l2.5 1.7-2.5 1.8h-6.1z" fill="none" stroke="#000" stroke-width=".25"/>
<path d="M87.1 230.3h6.1l2.5 1.7-2.5 1.8h-6.1z" fill-rule="evenodd" fill="#000"/>
<path d="M87.1 226.4h6.1l2.5 1.8-2.5 1.8h-6.1z" fill-rule="evenodd" fill="#545454"/>
<path d="M87.1 226.4h6.1l2.5 1.8-2.5 1.8h-6.1z" fill="none" stroke="#000" stroke-width=".25"/>
<path d="M87.1 222.6h6.1l2.5 1.8-2.5 1.8h-6.1z" fill-rule="evenodd" fill="#f00"/>
<path d="M87.1 222.6h6.1l2.5 1.8-2.5 1.8h-6.1zM95.7 224.4h14.4M95.7 228.2h14.4M95.7 232h14.4M95.7 235.8h14.4M95.7 239.7h14.4M95.7 243.5h14.4" fill="none" stroke="#000" stroke-width=".25"/>
<path d="M127.4 62.5h-45.1v17h-8.9M144.5 87.1v18.6h-15.7v11.4M171.5 87v13.8l-7.5 13.6v10.5" fill="none" stroke="#e5e500" stroke-width=".59"/>
<path d="M69.3 40.4h13v12.1h30.6M127.4 59.2h-34.3v36.9h-19.7M147.9 87.1v21.1h-15.2v8.9M167.9 87v37.9" fill="none" stroke="#f00" stroke-width=".59"/>
<path d="M69.3 44.2h9.2v11.6h34.4M127.4 49h-39.6v43h-14.4M151.3 87v23.5h-14.9v6.6M164.5 87v14.1l7.2 13.3v10.5" fill="none" stroke="#545454" stroke-width=".59"/>
<path d="M127.4 65.9h-49.3v9.4h-4.7M140.9 87.1v15.3h-16v14.7" fill="none" stroke="#00f" stroke-width=".59"/>
<path d="M69.3 32.6h22.3v16.4h21.3M139.1 73.6v24.7h-18v18.8" fill="none" stroke="#0ff" stroke-width=".59"/>
<path d="M135.8 73.6v21.3h-18.5v22.2" fill="none" stroke="#dbdbdb" stroke-width=".59"/>
<path d="M69.3 36.5h25.9v9.2h17.7" fill="none" stroke="#f2df11" stroke-width=".59"/>
<path d="M110.1 222.7h1.1v1h2.8v20.6h-2.8v.9h-1.1z" fill-rule="evenodd" fill="#dbdbdb"/>
<path d="M110.1 222.7h1.1v1h2.8v20.6h-2.8v.9h-1.1z" fill="none" stroke="#000" stroke-width=".25"/>
<text font-size="4.8" fill="#dbdbdb" x="40.6" y="78.3" transform="rotate(90 40.6 78.3)">FT800</text>
<g font-size="2.4" fill="#bababa">
<text x="161.8" y="13.2" transform="rotate(90 161.8 13.2)">BLUETOOTH</text>
<text x="163.4" y="209.5" transform="rotate(90 163.4 209.5)">BLUETOOTH</text>
</g>
<g font-size="2.4">
<text x="119.4" y="27.9" transform="rotate(-180 119.4 27.9)">12V</text>
<text x="60.7" y="33.5">RX</text>
<text x="119.2" y="34.5" transform="rotate(-180 119.2 34.5)">T1</text>
<text x="119.3" y="31.2" transform="rotate(-180 119.3 31.2)">GND</text>
<text x="60.9" y="41.2">5V</text>
<text x="61" y="37.3">TX</text>
<text x="119.3" y="41.3" transform="rotate(-180 119.3 41.3)">GND</text>
<text x="119.4" y="38" transform="rotate(-180 119.4 38)">R1</text>
<text x="119.4" y="44.7" transform="rotate(-180 119.4 44.7)">R2</text>
<text x="49.6" y="48.7" transform="rotate(-180 49.6 48.7)">RECEIVER</text>
<text x="119.2" y="48.1" transform="rotate(-180 119.2 48.1)">T2</text>
<text x="119.3" y="51.5" transform="rotate(-180 119.3 51.5)">5V</text>
<text x="119.3" y="58.3" transform="rotate(-180 119.3 58.3)">GND</text>
<text x="119.3" y="54.9" transform="rotate(-180 119.3 54.9)">GND</text>
<text x="119.3" y="61.6" transform="rotate(-180 119.3 61.6)">5V</text>
<text x="119.4" y="65.1" transform="rotate(-180 119.4 65.1)">LED</text>
<text x="64.9" y="76.1">DATA</text>
<text x="64.9" y="80.3">VIDEO</text>
<text x="133.2" y="81" transform="rotate(90 133.2 81)">BB-</text>
<text x="136.6" y="81.1" transform="rotate(90 136.6 81.1)">5V</text>
<text x="140" y="81" transform="rotate(90 140 81)">R6</text>
<text x="143.4" y="81.2" transform="rotate(90 143.4 81.2)">T6</text>
<text x="146.8" y="81.1" transform="rotate(90 146.8 81.1)">5V</text>
<text x="150.1" y="81.1" transform="rotate(90 150.1 81.1)">GND</text>
<text x="153.5" y="81.2" transform="rotate(90 153.5 81.2)">VCC</text>
<text x="156.9" y="81" transform="rotate(90 156.9 81)">12V</text>
<text x="160.4" y="81.1" transform="rotate(90 160.4 81.1)">C.C</text>
<text x="163.5" y="81.1" transform="rotate(90 163.5 81.1)">GND</text>
<text x="167" y="81.1" transform="rotate(90 167 81.1)">5V</text>
<text x="170.5" y="81.2" transform="rotate(90 170.5 81.2)">VIN</text>
<text x="64.9" y="97">12V</text>
<text x="116.3" y="120.4" transform="rotate(90 116.3 120.4)">SCL</text>
<text x="120.2" y="120.4" transform="rotate(90 120.2 120.4)">SDA</text>
<text x="124" y="120.8" transform="rotate(90 124 120.8)">RX</text>
<text x="127.8" y="120.9" transform="rotate(90 127.8 120.9)">TX</text>
<text x="131.6" y="120.9" transform="rotate(90 131.6 120.9)">5V</text>
<text x="163.1" y="127.5" transform="rotate(90 163.1 127.5)">CAM</text>
<text x="166.9" y="128.9" transform="rotate(90 166.9 128.9)">5V</text>
<text x="126.1" y="139.3" transform="rotate(90 126.1 139.3)">GPS</text>
<text x="87.3" y="225.3">VCC</text>
<text x="120.9" y="227.5" transform="rotate(-180 120.9 227.5)">GND</text>
<text x="121" y="224.2" transform="rotate(-180 121 224.2)">12V</text>
<text x="57" y="230" transform="rotate(90 57 230)">HD VTX</text>
<text x="87.2" y="229.1">GND</text>
<text x="120.8" y="230.8" transform="rotate(-180 120.8 230.8)">T1</text>
<text x="87.3" y="236.6">TX</text>
<text x="120.9" y="237.7" transform="rotate(-180 120.9 237.7)">GND</text>
<text x="121" y="234.4" transform="rotate(-180 121 234.4)">R1</text>
<text x="87.2" y="240.7">GND</text>
<text x="87.4" y="244.4">SBUS</text>
<text x="120.8" y="244.4" transform="rotate(-180 120.8 244.4)">T2</text>
<text x="121" y="241.1" transform="rotate(-180 121 241.1)">R2</text>
<text x="120.9" y="251.2" transform="rotate(-180 120.9 251.2)">GND</text>
<text x="120.9" y="247.8" transform="rotate(-180 120.9 247.8)">5V</text>
<text x="120.9" y="254.6" transform="rotate(-180 120.9 254.6)">GND</text>
<text x="120.9" y="258" transform="rotate(-180 120.9 258)">5V</text>
<text x="121" y="261.4" transform="rotate(-180 121 261.4)">LED</text>
<text x="134.8" y="277.3" transform="rotate(90 134.8 277.3)">BB-</text>
<text x="138.2" y="277.4" transform="rotate(90 138.2 277.4)">5V</text>
<text x="141.5" y="277.3" transform="rotate(90 141.5 277.3)">R6</text>
<text x="144.9" y="277.5" transform="rotate(90 144.9 277.5)">T6</text>
<text x="148.4" y="277.4" transform="rotate(90 148.4 277.4)">5V</text>
<text x="151.7" y="277.5" transform="rotate(90 151.7 277.5)">GND</text>
<text x="155" y="277.5" transform="rotate(90 155 277.5)">VCC</text>
<text x="158.5" y="277.3" transform="rotate(90 158.5 277.3)">12V</text>
<text x="161.9" y="277.5" transform="rotate(90 161.9 277.5)">C.C</text>
<text x="165.1" y="277.5" transform="rotate(90 165.1 277.5)">GND</text>
<text x="168.6" y="277.4" transform="rotate(90 168.6 277.4)">5V</text>
<text x="172" y="277.5" transform="rotate(90 172 277.5)">VIN</text>
</g>
<g font-size="2.4" fill="#dbdbdb">
<text x="132.8" y="27.6" transform="rotate(90 132.8 27.6)">12V G T1 R1 G R2</text>
<text x="173.8" y="28.5" transform="rotate(90 173.8 28.5)">+ + - - C T 1 2 3 4 5 6 7 8</text>
<text x="61" y="45.1">GND</text>
<text x="129.6" y="50">GND</text>
<text x="129.7" y="53.3">VCC</text>
<text x="129.5" y="56.6">5V</text>
<text x="129.5" y="60.1">12V</text>
<text x="129.7" y="63.4">VO</text>
<text x="129.7" y="66.8">T3</text>
<text x="134.9" y="66.7" transform="rotate(90 134.9 66.7)">SCL</text>
<text x="138.3" y="66.7" transform="rotate(90 138.3 66.7)">SDA</text>
<text x="65" y="93">GND</text>
<text x="135.4" y="119.8" transform="rotate(90 135.4 119.8)">GND</text>
<text x="170.7" y="127.8" transform="rotate(90 170.7 127.8)">GND</text>
<text x="134.4" y="223.9" transform="rotate(90 134.4 223.9)">12V G T1 R1 G R2</text>
<text x="175.3" y="224.8" transform="rotate(90 175.3 224.8)">+ + - - C T 1 2 3 4 5 6 7 8</text>
<text x="87.2" y="232.9">RX</text>
<text x="131.2" y="246.3">GND</text>
<text x="131.3" y="249.6">VCC</text>
<text x="131" y="256.5">12V</text>
<text x="131.1" y="252.9">5V</text>
<text x="131.2" y="263.1">T3</text>
<text x="131.3" y="259.7">VO</text>
<text x="136.5" y="263" transform="rotate(90 136.5 263)">SCL</text>
<text x="139.8" y="263" transform="rotate(90 139.8 263)">SDA</text>
</g>
</svg>
